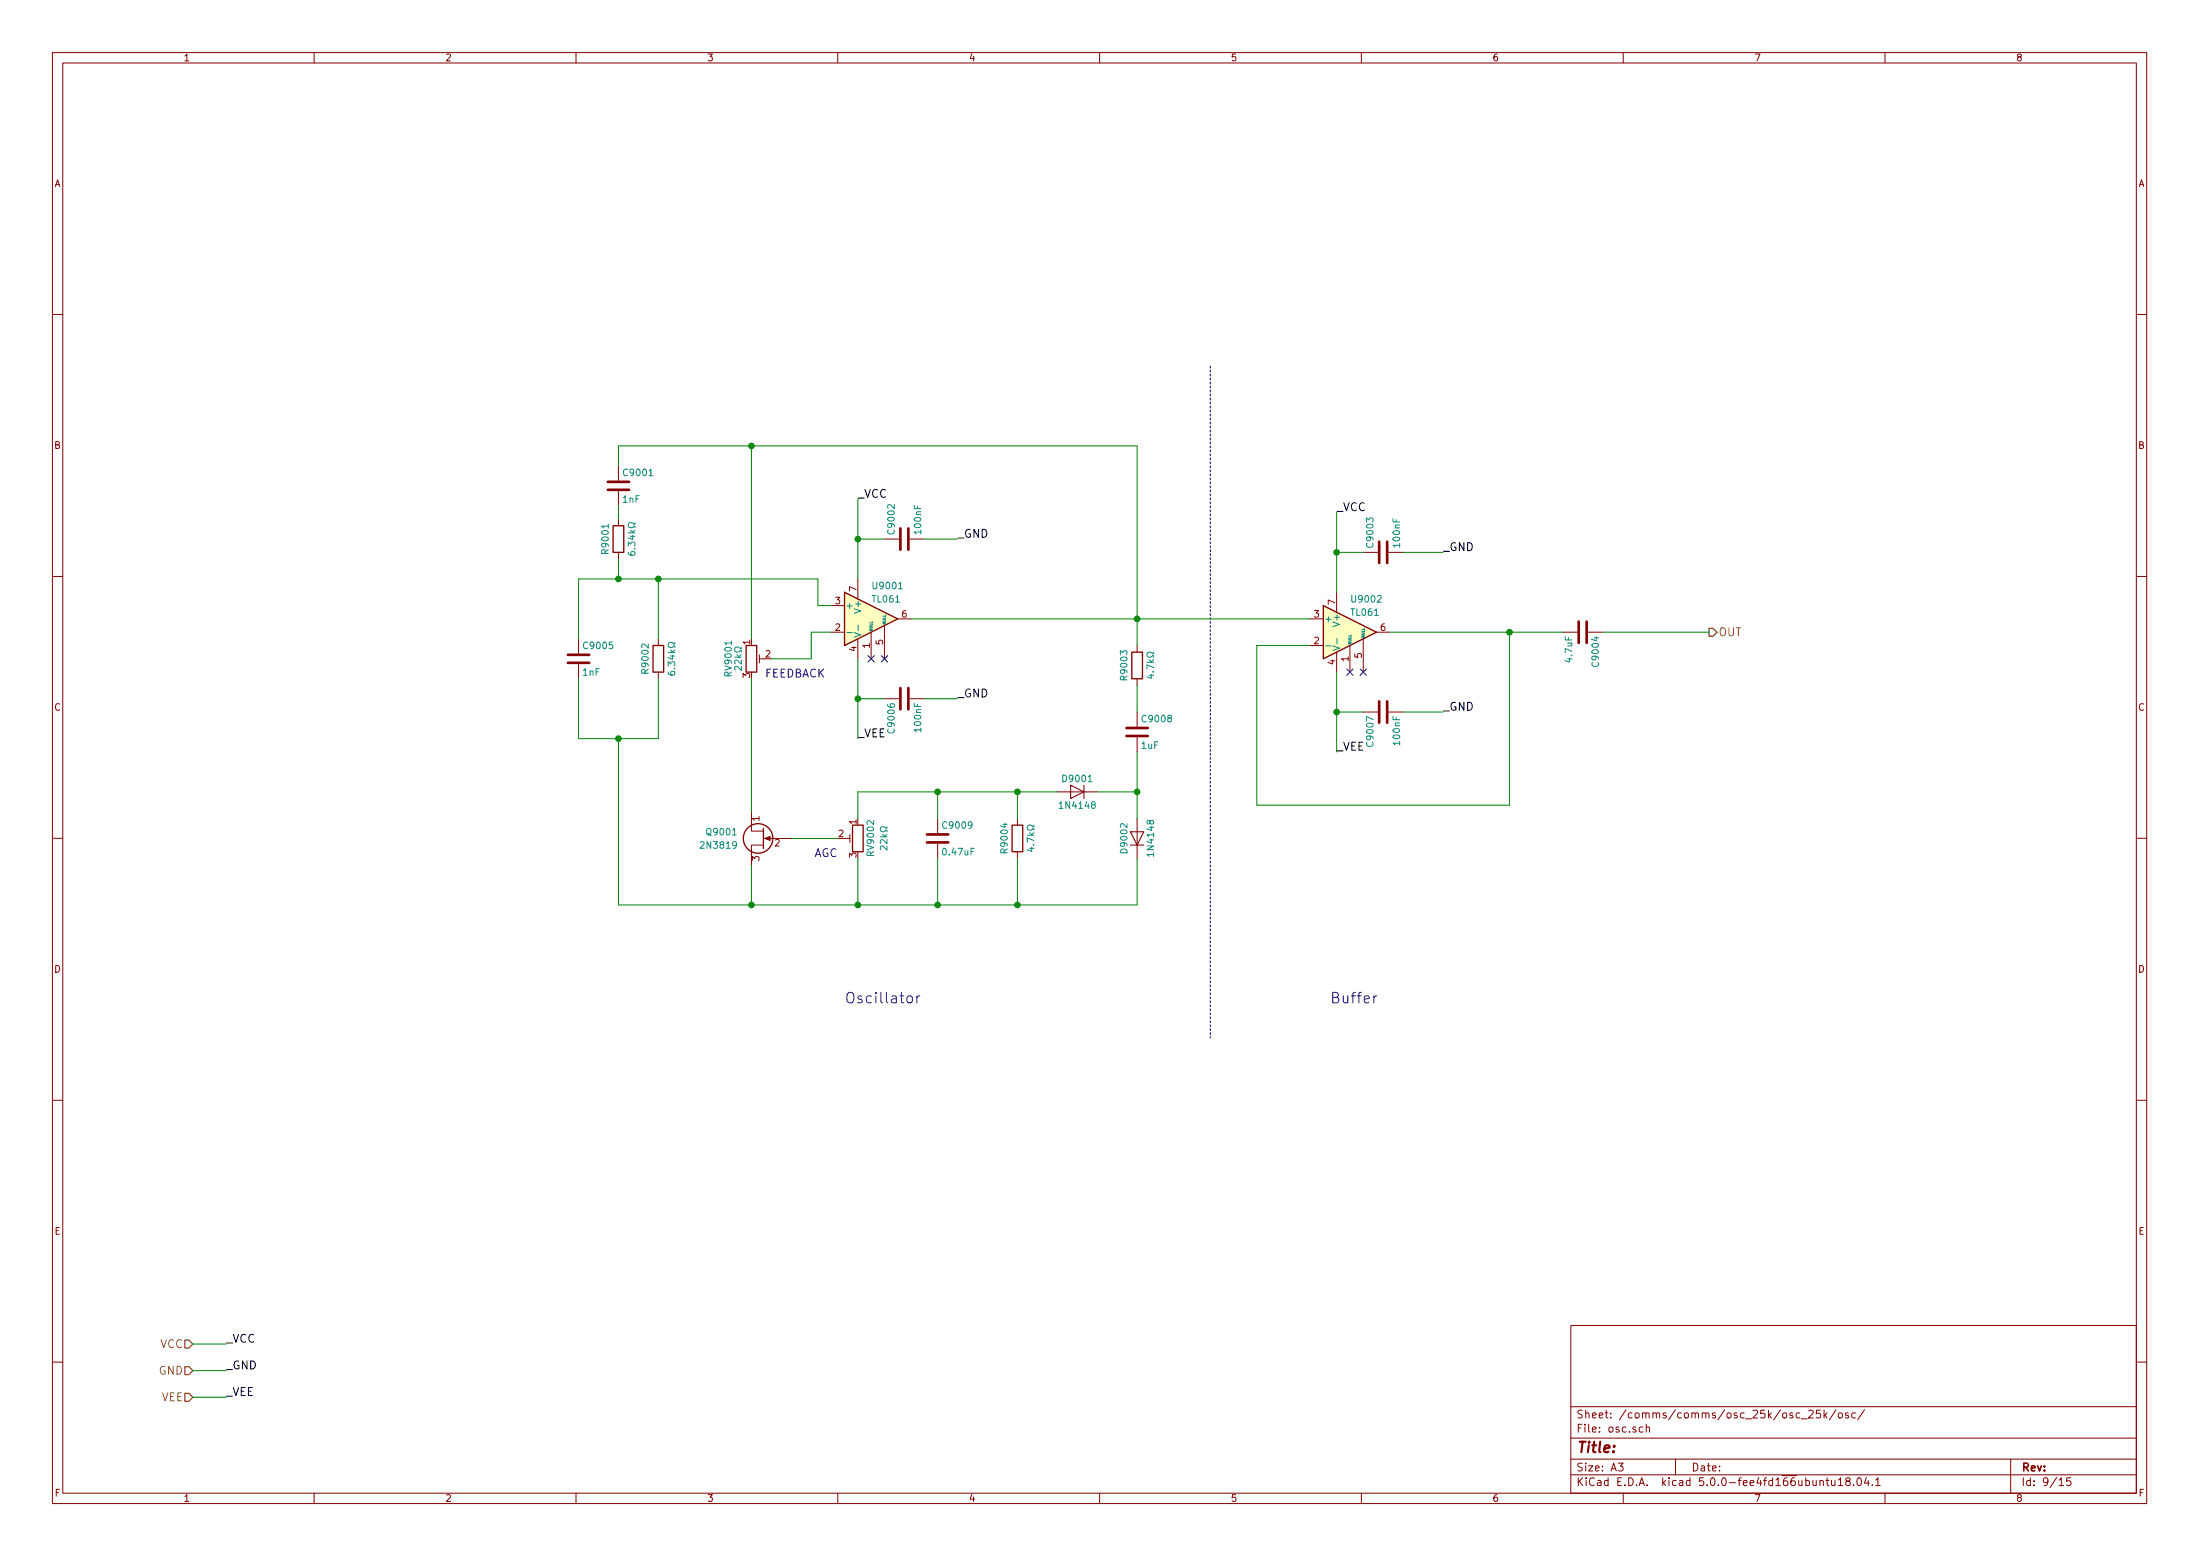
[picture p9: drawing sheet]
<svg xmlns="http://www.w3.org/2000/svg" width="420mm" height="297mm" viewBox="0 0 420 297" stroke-linecap="round" stroke-linejoin="round" font-family="sans-serif">
<g fill="none" stroke="#840000" stroke-width=".19">
<path d="M10 10h400v277h-400zM12 12h396v273.1h-396zM60 10v2M110 10v2M160 10v2M210 10v2M260 10v2M310 10v2M360 10v2M10 60h2M408 60h2M118.1 88.9v2.8"/>
<path d="M118.1 93.8v2.8M118.1 99.1v1.3M10 110h2M118.1 105.4v1.3M158.7 115.6h2.6M163.8 110.5v3.8M168.9 119.4v6.4M168.9 102.9h2.8M171.4 118.1h2.6M173.7 102.9h2.8M250.2 118.1h2.5M255.3 113.1v3.8"/>
<path d="M260.3 105.4h2.8M265.2 105.4h2.8M408 110h2M110.5 122v2.8M110.5 126.8v2.8M125.7 122v1.2M125.7 128.3v1.3M145 125v1.5M145 125.8h1M158.7 120.7h2.6M163.8 122v3.8M166.4 120.7v5.1"/>
<path d="M168.9 133.4h2.8M173.7 133.4h2.8M217.2 123.2v1.3M217.2 129.6v1.2M217.2 135.9v2.8M250.2 123.2h2.5M255.3 124.5v3.8M257.8 123.2v5.1M260.3 122v6.3M260.3 135.9h2.8M262.9 120.7h2.5M265.2 135.9h2.8"/>
<path d="M298.4 120.7h2.8M303.3 120.7h2.8M143.5 155v3.7h2.3M162.3 159.3v1.5M179.1 156.2v2.8M194.3 156.2v1.3M201.9 151.2h7.6M217.2 140.8v2.7M217.2 156.2v7.7M10 160h2M145.8 161.3h-2.3v3.8M145.8 160.1h5.3"/>
<path d="M161.3 160.1h1M179.1 161.1v2.8M194.3 162.6v1.3M408 160h2M10 210h2M408 210h2M300 253h108v32.1h-108zM10 260h2M300 278.5h108M300 274.5h108M300 268.5h108M309 279.3h1l-.5 .6 .4 .1v.7l-.2 .1-.7-.1"/>
<path d="M313.8 272.5l-.5-.1-.2 .3v.6l.2 .1 .5-.1M314.4 272.5l.2-.1 .4 .1v.9M314.4 271.9v1.5M320 278.5v3M344 270.9h1.2M345.4 269.4l.2-.2h.4l.3 .4-.9 1.1h.9M347.6 269.2h-.7v.7l.2-.1h.5l.1 .3-.1 .5-.2 .1-.5-.1M348.4 269.2v1.5M348.5 270.1l.4 .6M348.9 269.7l-.5 .6M350.6 269.1l-1.2 2M351.2 269.8l.2-.1 .4 .1v.8l-.2 .1-.4-.1z"/>
<path d="M353 269.8a.37 .37 0 0 0-.6 .1l.1 .2 .5 .2 .1 .1-.2 .3-.5-.1M354.4 269.8l-.5-.1-.3 .3 .1 .6 .2 .1 .5-.1M356.1 269.1l-1.3 2M384 278.5v6.6M408 260h2M60 285.1v1.9M110 285.1v1.9M160 285.1v1.9M210 285.1v1.9M260 285.1v1.9M300 281.5h108M310 285.1v1.9"/>
<path d="M347.6 282.7a.37 .37 0 0 1 .6 .1v.8M348.7 282.6h.6M348.9 282.1v1.3l.4 .2M349.8 282.6v.8a.39 .39 0 0 0 .6 .1M350.4 282.6v1M351.1 282.5l.4-.4v1.5M351.1 283.6h.8M352.8 282.7l-.3-.2 .1-.2 .2-.2 .4 .1 .2 .2-.1 .2-.5 .1-.3 .3 .1 .5 .2 .1h.3l.3-.3v-.3l-.3-.3M354 283.5v.1M354.8 282.3l.2-.2a.86 .86 0 0 1 .1 1.5 .79 .79 0 0 1-.3-1.3zM356.4 282l-.3 1.1h.9M356.8 282.6v1"/>
<path d="M357.6 283.5v.1M358.2 282.5l.4-.4v1.5M358.2 283.6h.9M360 285.1v1.9M393.2 282.5l.5-.4v1.5M393.2 283.6h.9M395.5 282.1h-.8v.7l.2-.1h.5l.1 .3v.5l-.3 .1-.5-.1"/>
</g>
<g fill="#ffffc2" stroke="#ffffc2" stroke-width=".19">
<path d="M161.3 113.1l10.1 5-10.1 5.1z"/>
<path d="M252.7 115.6l10.2 5.1-10.2 5.1z"/>
</g>
<g fill="none" stroke="#840000" stroke-width=".25">
<path d="M117.1 100.4h2v5h-2zM161.3 113.1l10.1 5-10.1 5.1zM252.7 115.6l10.2 5.1-10.2 5.1zM124.7 123.2h2v5.1h-2zM142.5 123.2h2v5.1h-2zM216.2 124.5h2v5.1h-2zM145.8 158.2v3.8M162.8 157.5h2v5.1h-2zM193.3 157.5h2v5.1h-2z"/>
<circle cx="144.8" cy="160.1" r="2.82"/>
</g>
<g fill="none" stroke="#008484" stroke-width=".19">
<path d="M121.3 99.8v.3h-.3a.54 .54 0 0 0-.7-.3 .54 .54 0 0 0-.2 .8l.2 .1a.53 .53 0 0 0 .7-.3h.3v.3M120 105.4l.1 .4a.87 .87 0 0 0 1.2 0l-.2-.5h-.5l-.1 .5 .2 .2M163.9 119.4v1M127.6 128.3l.1 .3a.87 .87 0 0 0 1.2 0l-.1-.4h-.6l-.1 .4 .2 .3M128.9 122.6v.3h-.2a.54 .54 0 0 0-.8-.2 .54 .54 0 0 0-.2 .7l.3 .2a.53 .53 0 0 0 .7-.3h.2v.3M141.6 127.2v.8l-.9-.8-.4 .2 .1 .5M141.6 123.5v.3h-.2a.54 .54 0 0 0-.8-.2 .54 .54 0 0 0-.2 .7 .59 .59 0 0 0 1-.1h.2v.3M161.8 120.8h1M163.1 120.8l1.3 .4-1.3 .4M219.9 128.7v.8l-.9-.3M220.3 124.5v.3h-.2a.54 .54 0 0 0-.8-.3 .54 .54 0 0 0-.2 .8 .59 .59 0 0 0 1-.1h.2v.3M253.2 123.3h1"/>
<path d="M254.6 123.3l1.2 .4-1.2 .5M255.3 121.9v1M169.4 157.8v.3h-.2a.54 .54 0 0 0-.8-.3 .54 .54 0 0 0-.2 .8 .59 .59 0 0 0 1-.1h.2v.3M197.5 157.5v.3h-.3a.54 .54 0 0 0-.7-.3 .54 .54 0 0 0-.2 .8 .59 .59 0 0 0 .9-.1h.3v.3M169.4 161.5v.8l-.9-.8-.4 .2 .1 .5M197 161.7v.8l-.9-.3"/>
</g>
<path d="M165.8 125.2l1.2 1.2M167 125.2l-1.2 1.2M168.3 125.2l1.2 1.2M169.5 125.2l-1.2 1.2M257.2 127.7l1.2 1.2M258.4 127.7l-1.2 1.2M259.7 127.7l1.3 1.2M261 127.7l-1.3 1.2" fill="none" stroke="#000084" stroke-width=".19"/>
<g fill="none" stroke="#840000" stroke-width=".51">
<path d="M116.1 93.5h4M116.1 92h4M172 100.9v4M173.5 100.9v4M263.4 103.4v4.1M264.9 103.4v4.1M301.5 118.7v4M303 118.7v4M108.5 126.5h4M108.5 125h4M172 131.4v4M173.5 131.4v4"/>
<path d="M215.1 139h4.1M263.4 133.9v4.1M264.9 133.9v4.1M177 159.3h4.1M215.1 140.5h4.1M177 160.8h4.1"/>
</g>
<g fill="none" stroke="#008400" stroke-width=".19">
<path d="M118.1 88.9v-3.8h99.1v38.1M118.1 96.6v2.5M143.5 85.1v36.9M163.8 95.3v15.2M255.3 97.8v15.3M118.1 106.7v3.8M125.7 110.5v11.5M158.7 115.6h-2.5v-5.1h-45.7v11.5M163.8 102.9h5.1M174 118.1h76.2M176.5 102.9h6.4M255.3 105.4h5"/>
<path d="M268 105.4h7.6M110.5 129.6v11.4h15.2v-11.4M143.5 129.6v25.4M158.7 120.7h-3.8v5.1h-7.6M163.8 125.8v15.2M163.8 133.4h5.1M176.5 133.4h6.4M217.2 130.8v5.1M255.3 128.3v15.2M255.3 135.9h5M265.4 120.7h33M268 135.9h7.6"/>
<path d="M288.3 120.7v33h-48.3v-30.5h10.2M306.1 120.7h20.3M118.1 141v31.8h99.1v-8.9M179.1 151.2v5M194.3 151.2v5M201.9 151.2h-38.1v5M209.5 151.2h7.7M217.2 143.5v12.7M143.5 165.1v7.7M151.1 160.1h8.9M163.8 163.9v8.9M179.1 163.9v8.9"/>
<path d="M194.3 163.9v8.9M36.8 256.6h6.4M36.8 261.7h6.4M36.8 266.7h6.4"/>
</g>
<g fill="#008400" stroke="#008400" stroke-width=".25">
<circle cx="118.1" cy="110.5" r=".51"/>
<circle cx="125.7" cy="110.5" r=".51"/>
<circle cx="143.5" cy="85.1" r=".51"/>
<circle cx="217.2" cy="151.2" r=".51"/>
<circle cx="194.3" cy="151.2" r=".51"/>
<circle cx="179.1" cy="151.2" r=".51"/>
<circle cx="163.8" cy="172.8" r=".51"/>
<circle cx="179.1" cy="172.8" r=".51"/>
<circle cx="194.3" cy="172.8" r=".51"/>
<circle cx="217.2" cy="118.1" r=".51"/>
<circle cx="118.1" cy="141" r=".51"/>
<circle cx="143.5" cy="172.8" r=".51"/>
<circle cx="288.3" cy="120.7" r=".51"/>
<circle cx="255.3" cy="105.4" r=".51"/>
<circle cx="255.3" cy="135.9" r=".51"/>
<circle cx="163.8" cy="102.9" r=".51"/>
<circle cx="163.8" cy="133.4" r=".51"/>
</g>
<path d="M146 160.1l1.1-.4v.7z" fill="#840000" stroke="#840000" stroke-width=".19"/>
<path d="M204.5 149.9l2.5 1.3-2.5 1.2zM207 149.9v2.5M215.9 158.8h2.5l-1.2 2.5zM215.9 161.3h2.5" fill="none" stroke="#840000" stroke-width=".2"/>
<path d="M326.4 119.9h.8l.7 .8-.7 .7h-.8zM35.3 255.8h.8l.7 .8-.7 .7h-.8zM35.3 260.9h.8l.7 .8-.7 .7h-.8zM35.3 266h.8l.7 .7-.7 .8h-.8z" fill="none" stroke="#848400" stroke-width=".25"/>
<path d="M173.3 190.3a.53 .53 0 0 1 .5-.2 .53 .53 0 0 1 .4 .4v.6a.54 .54 0 0 1-.5 .4 .54 .54 0 0 1-.5-.4zM175.1 190.1v1.4M175.7 190.1l-.4 .1-.2 .3M262.9 190.1l-.3 .1-.2 .3" fill="none" stroke="#0000c2" stroke-width=".19"/>
<path d="M231.1 69.9v128.3" fill="none" stroke="#0000c2" stroke-width=".19" stroke-dasharray=".4 .4"/>
<g font-size="2.8" fill="#0000c2">
<text x="161.3" y="191.6">Oscillator</text>
<text x="254" y="191.6">Buffer</text>
</g>
<text font-size="2.8" fill="#840000" x="301" y="277.3">Title:</text>
<g font-size="2.1">
<text x="163.8" y="95">_VCC</text>
<text x="255.3" y="97.6">_VCC</text>
<text x="182.9" y="102.7">_GND</text>
<text x="275.6" y="105.2">_GND</text>
<text x="182.9" y="133.1">_GND</text>
<text x="275.6" y="135.7">_GND</text>
<text x="163.8" y="140.8">_VEE</text>
<text x="255.3" y="143.3">_VEE</text>
<text x="43.2" y="256.3">_VCC</text>
<text x="43.2" y="261.4">_GND</text>
<text x="43.2" y="266.5">_VEE</text>
</g>
<g font-size="2.1" fill="#848400">
<text x="328.2" y="121.4">OUT</text>
<text x="30.6" y="257.3">VCC</text>
<text x="30.3" y="262.4">GND</text>
<text x="30.8" y="267.5">VEE</text>
</g>
<g font-size="2.1" fill="#0000c2">
<text x="146" y="129.3">FEEDBACK</text>
<text x="155.3" y="163.6">AGC</text>
</g>
<g font-size="2.1" fill="#840000">
<text x="301" y="273.5">File: osc.sch</text>
<text x="301" y="270.8">Sheet: /comms/comms/osc_25k/osc_25k/osc/</text>
<text x="301" y="280.9">Size: A3</text>
<text x="323" y="280.9">Date:</text>
<text x="386" y="280.9">Rev:</text>
<text x="301" y="283.7">KiCad E.D.A. kicad 5.0.0-fee4fd166ubuntu18.04.1</text>
<text x="386" y="283.7">Id: 9/15</text>
</g>
<g font-size="1.8" fill="#840000">
<text x="35" y="11.7">1</text>
<text x="85" y="11.7">2</text>
<text x="135" y="11.7">3</text>
<text x="185" y="11.7">4</text>
<text x="235" y="11.7">5</text>
<text x="285" y="11.7">6</text>
<text x="335" y="11.7">7</text>
<text x="385" y="11.7">8</text>
<text x="10.4" y="35.7">A</text>
<text x="408.4" y="35.7">A</text>
<text x="10.4" y="85.7">B</text>
<text x="408.4" y="85.7">B</text>
<text x="163.6" y="112.9" transform="rotate(-90 163.6 112.9)">7</text>
<text x="159.5" y="115.4">3</text>
<text x="172.2" y="117.9">6</text>
<text x="251" y="117.9">3</text>
<text x="255" y="115.5" transform="rotate(-90 255 115.5)">7</text>
<text x="143.3" y="123.1" transform="rotate(-90 143.3 123.1)">1</text>
<text x="146.2" y="125.5">2</text>
<text x="159.5" y="120.4">2</text>
<text x="163.6" y="124.3" transform="rotate(-90 163.6 124.3)">4</text>
<text x="166.1" y="123.7" transform="rotate(-90 166.1 123.7)">1</text>
<text x="168.7" y="123.1" transform="rotate(-90 168.7 123.1)">5</text>
<text x="251" y="123">2</text>
<text x="260.1" y="125.6" transform="rotate(-90 260.1 125.6)">5</text>
<text x="263.7" y="120.4">6</text>
<text x="143.3" y="129.4" transform="rotate(-90 143.3 129.4)">3</text>
<text x="255" y="126.9" transform="rotate(-90 255 126.9)">4</text>
<text x="257.6" y="126.2" transform="rotate(-90 257.6 126.2)">1</text>
<text x="10.4" y="135.7">C</text>
<text x="408.4" y="135.7">C</text>
<text x="145" y="156.7" transform="rotate(-90 145 156.7)">1</text>
<text x="148" y="161.6">2</text>
<text x="160.2" y="159.8">2</text>
<text x="163.6" y="157.4" transform="rotate(-90 163.6 157.4)">1</text>
<text x="145" y="164.3" transform="rotate(-90 145 164.3)">3</text>
<text x="163.6" y="163.7" transform="rotate(-90 163.6 163.7)">3</text>
<text x="10.4" y="185.7">D</text>
<text x="408.4" y="185.7">D</text>
<text x="10.4" y="235.7">E</text>
<text x="408.4" y="235.7">E</text>
<text x="10.5" y="285.7">F</text>
<text x="35" y="286.7">1</text>
<text x="85" y="286.7">2</text>
<text x="135" y="286.7">3</text>
<text x="185" y="286.7">4</text>
<text x="235" y="286.7">5</text>
<text x="285" y="286.7">6</text>
<text x="335" y="286.7">7</text>
<text x="385" y="286.7">8</text>
<text x="408.5" y="285.7">F</text>
</g>
<g font-size="1.8" fill="#008484">
<text x="119" y="96">1nF</text>
<text x="119.3" y="90.9">C9001</text>
<text x="170.9" y="101.7" transform="rotate(-90 170.9 101.7)">C9002</text>
<text x="175.9" y="101.8" transform="rotate(-90 175.9 101.8)">100nF</text>
<text x="116.3" y="105.5" transform="rotate(-90 116.3 105.5)">R9001</text>
<text x="121.3" y="105.1" transform="rotate(-90 121.3 105.1)">6.34k</text>
<text x="262.3" y="104.3" transform="rotate(-90 262.3 104.3)">C9003</text>
<text x="267.4" y="104.3" transform="rotate(-90 267.4 104.3)">100nF</text>
<text x="166.9" y="112.5">U9001</text>
<text x="161.4" y="116.2">+</text>
<text x="164.5" y="116.7" transform="rotate(-90 164.5 116.7)">V+</text>
<text x="166.7" y="115">TL061</text>
<text x="252.9" y="118.8">+</text>
<text x="255.9" y="119.2" transform="rotate(-90 255.9 119.2)">V+</text>
<text x="258.1" y="117.6">TL061</text>
<text x="258.4" y="115">U9002</text>
<text x="111.7" y="123.9">C9005</text>
<text x="111.4" y="129">1nF</text>
<text x="123.9" y="128.4" transform="rotate(-90 123.9 128.4)">R9002</text>
<text x="129" y="128" transform="rotate(-90 129 128)">6.34k</text>
<text x="139.8" y="128.9" transform="rotate(-90 139.8 128.9)">RV9001</text>
<text x="141.7" y="127.2" transform="rotate(-90 141.7 127.2)">22k</text>
<text x="215.3" y="129.6" transform="rotate(-90 215.3 129.6)">R9003</text>
<text x="220.4" y="128.7" transform="rotate(-90 220.4 128.7)">4.7k</text>
<text x="300.3" y="126.3" transform="rotate(-90 300.3 126.3)">4.7uF</text>
<text x="305.4" y="127" transform="rotate(-90 305.4 127)">C9004</text>
<text x="218.3" y="137.9">C9008</text>
<text x="170.9" y="139.7" transform="rotate(-90 170.9 139.7)">C9006</text>
<text x="175.9" y="139.6" transform="rotate(-90 175.9 139.6)">100nF</text>
<text x="218" y="143">1uF</text>
<text x="262.3" y="142.3" transform="rotate(-90 262.3 142.3)">C9007</text>
<text x="267.4" y="142.1" transform="rotate(-90 267.4 142.1)">100nF</text>
<text x="203.1" y="149.3">D9001</text>
<text x="202.6" y="154.4">1N4148</text>
<text x="135.2" y="159.5">Q9001</text>
<text x="169.5" y="161.5" transform="rotate(-90 169.5 161.5)">22k</text>
<text x="180.2" y="158.2">C9009</text>
<text x="197.5" y="161.8" transform="rotate(-90 197.5 161.8)">4.7k</text>
<text x="134.1" y="162">2N3819</text>
<text x="166.9" y="163.2" transform="rotate(-90 166.9 163.2)">RV9002</text>
<text x="180.2" y="163.3">0.47uF</text>
<text x="192.5" y="162.6" transform="rotate(-90 192.5 162.6)">R9004</text>
<text x="215.3" y="162.6" transform="rotate(-90 215.3 162.6)">D9002</text>
<text x="220.4" y="163.2" transform="rotate(-90 220.4 163.2)">1N4148</text>
</g>
<g font-size=".7" fill="#008484">
<text x="169.2" y="119.3" transform="rotate(-90 169.2 119.3)">NULL</text>
<text x="166.6" y="120.6" transform="rotate(-90 166.6 120.6)">NULL</text>
<text x="258.1" y="123.1" transform="rotate(-90 258.1 123.1)">NULL</text>
<text x="260.6" y="121.8" transform="rotate(-90 260.6 121.8)">NULL</text>
</g>
</svg>
